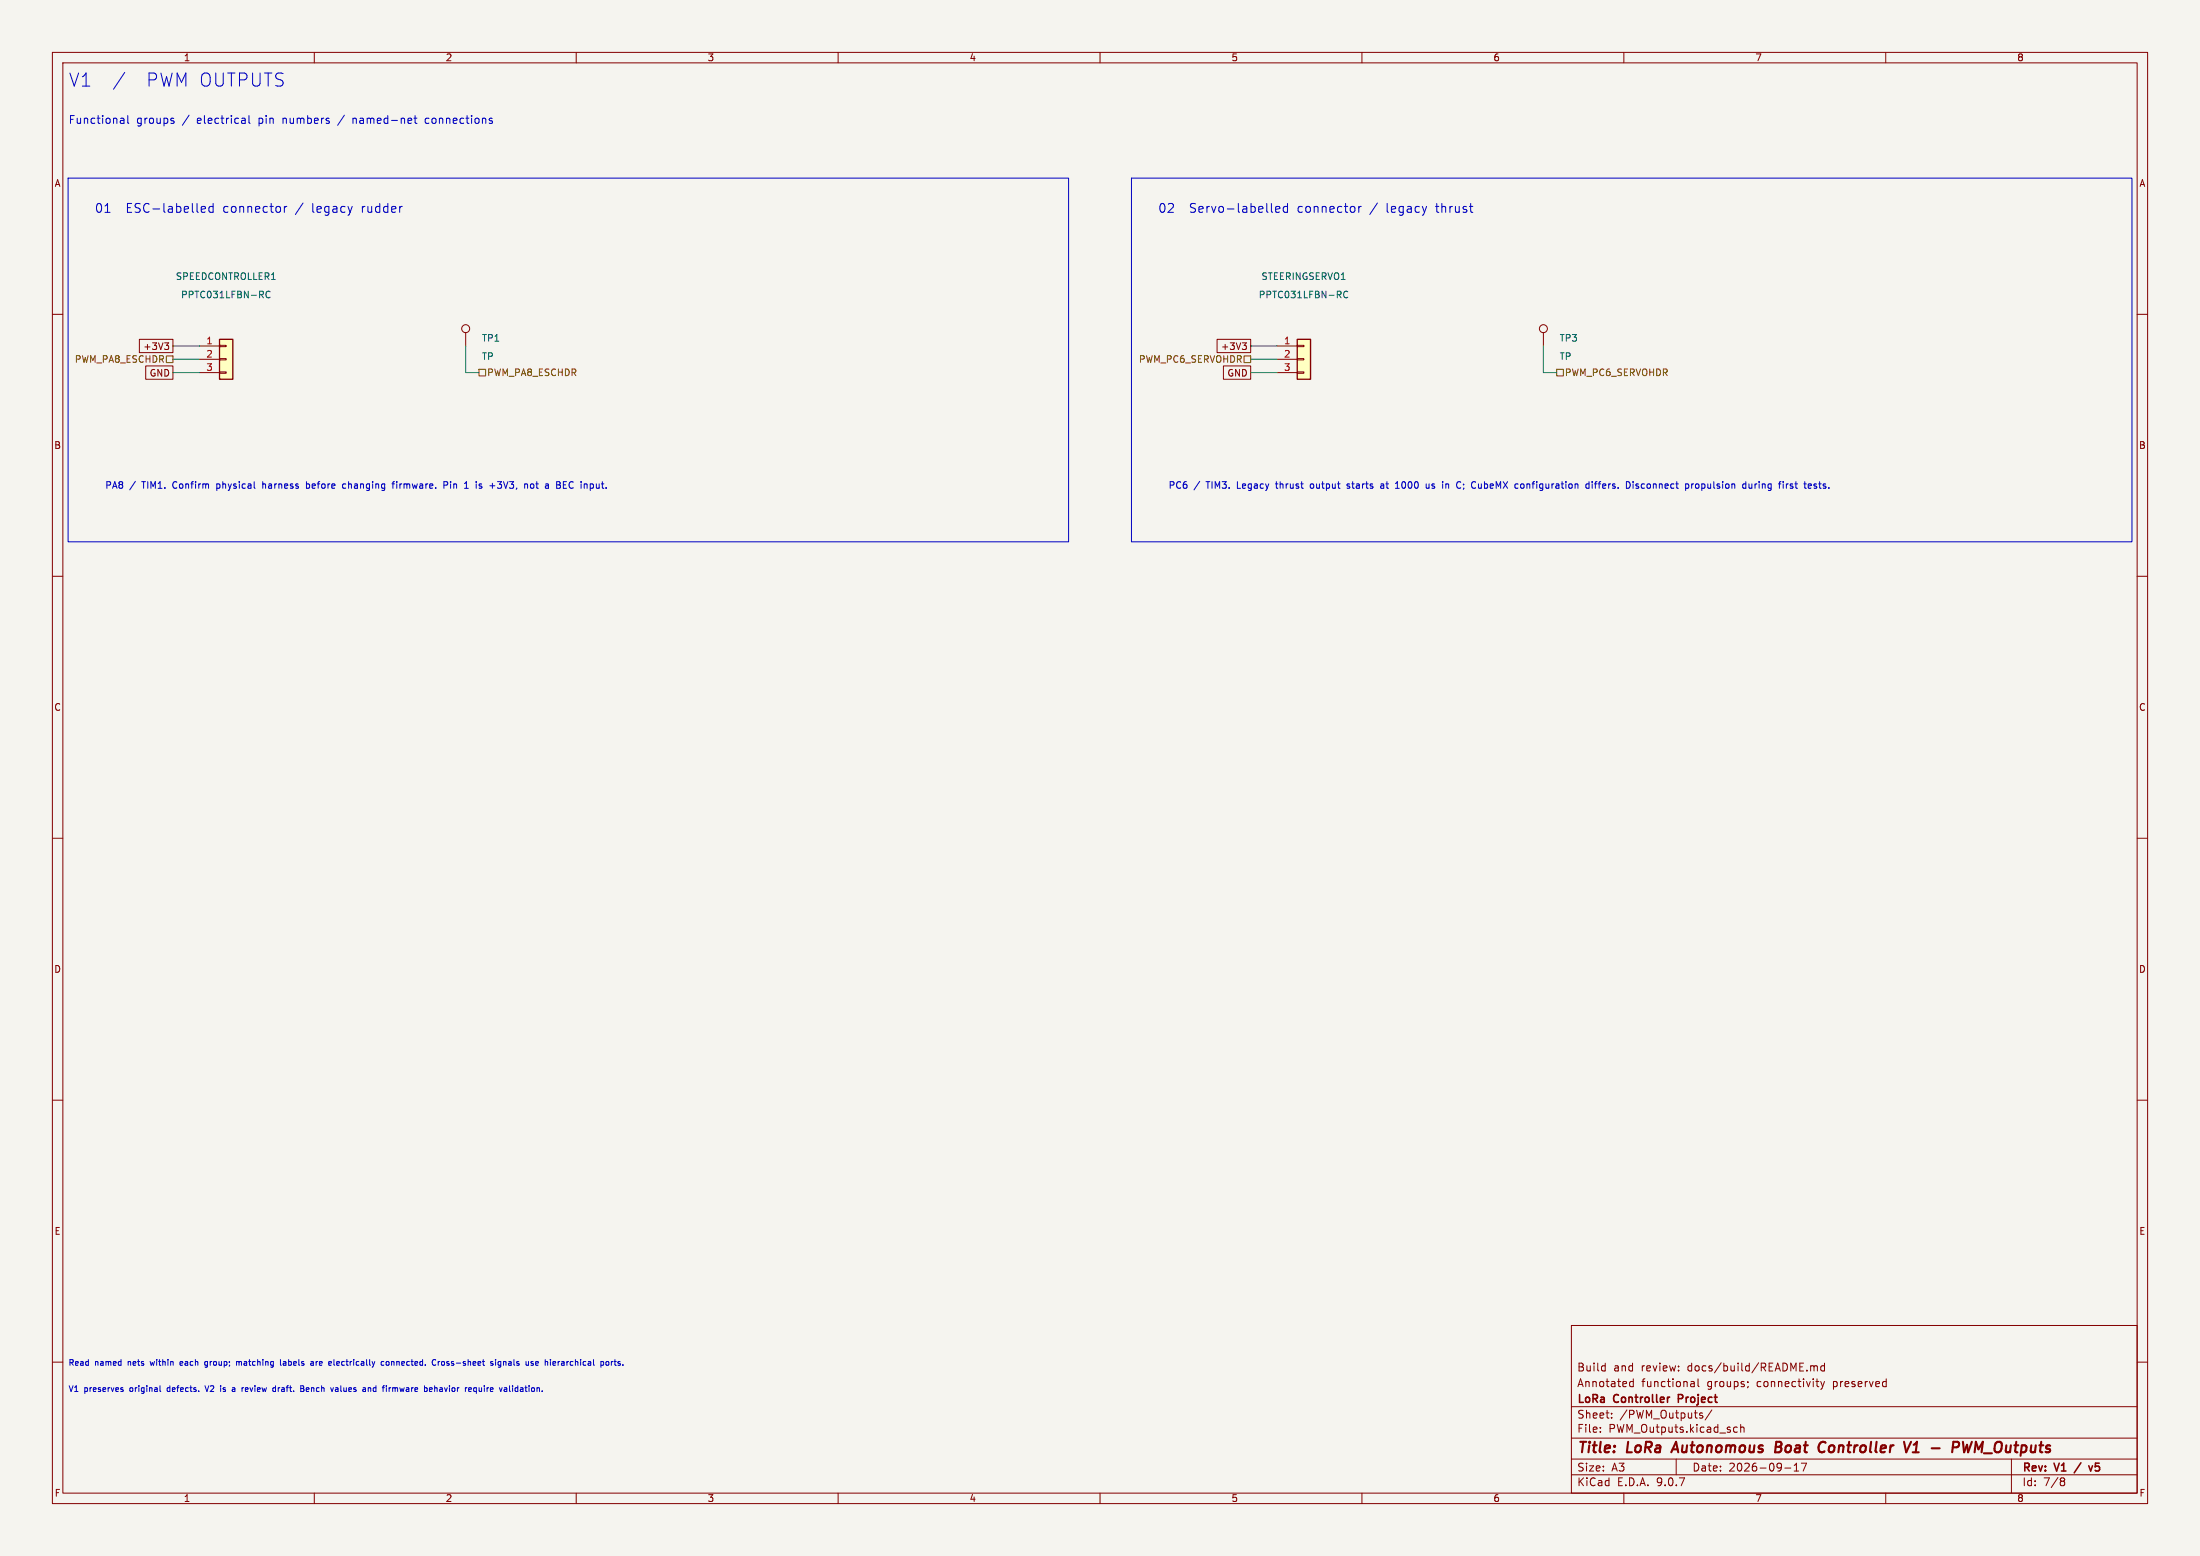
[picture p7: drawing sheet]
<svg xmlns="http://www.w3.org/2000/svg" width="420mm" height="297mm" viewBox="0 0 420 297" stroke-linecap="round" stroke-linejoin="round" font-family="sans-serif">
<path d="M0 0h420v297h-420z" fill="#f5f4ef" stroke="#f5f4ef" stroke-width=".19"/>
<g fill="none" stroke="#840000" stroke-width=".19">
<path d="M10 10h400v277h-400zM12 12h396v273h-396zM60 10v2M110 10v2M160 10v2M210 10v2M260 10v2M310 10v2M360 10v2M10 60h2M408 60h2M10 110h2"/>
<path d="M408 110h2M10 160h2M408 160h2M10 210h2M408 210h2M300 253h108v32h-108zM10 260h2M300 278.5h108M300 274.5h108M300 268.5h108M305.5 273.2v.2M305.5 272.5v.1"/>
<path d="M306 260.7l.4 .1M306.4 260.2v1.5M306.4 261.6l-.4 .1M307.7 270.5v.2M307.7 269.8v.1M311.1 264.4l.3 .3 .4-.1M311.8 263.2v1.5M311.8 263.8l-.4-.1-.3 .3M320 278.5v3M322.8 264.6h.6M322.8 263.8h.6v.9M323.4 264l-.6 .2"/>
<path d="M324.2 263.2v1.3l.2 .2M324.7 270.2l.3 .1 .1 .2-.2 .2h-.3M324.7 269.7l.3 .1M326.8 269.1l-1.3 1.9M331.1 273.3h.6M331.1 272.5h.6M332.3 272.5l.2-.1 .4 .1v.9M332.3 271.9v1.5M333.7 263.8v.1M333.7 264.6l-.1 .3M342.5 279.7l.4-.4v1.5M343.9 279.3h1l-.7 1.5"/>
<path d="M345.7 260.8l.4-.1 .2 .2M345.7 260.7v1M346.3 260.9l.2-.2 .4 .1v.9M346.3 260.9v.8M346.7 263.7h.5M347.1 264.7h.1M347.6 263.7l.3 1M347.9 264.7l-.3 .5M348.3 263.7l-.4 1M348.3 260.8l-.4-.1-.3 .3 .1 .6h.6M348.3 260.2v1.5M384 278.5v6.5"/>
<path d="M408 260h2M60 285v2M110 285v2M160 285v2M210 285v2M260 285v2M300 281.5h108M310 285v2M340.7 280.2h1.2M342.5 280.8h.9M360 285v2M393.6 282.1l.4 .1 .2 .2-.3 .3"/>
<path d="M393.6 282.7h.3M393.9 282.7l.2 .2 .1 .4-.2 .2-.4 .1"/>
</g>
<path d="M320.4 267h.6M321 266.2h-.6v1.5M397.3 279.2l-1.3 1.9M398.8 279.8l.3 1 .4-1" fill="none" stroke="#840000" stroke-width=".3"/>
<g fill="none" stroke="#840000" stroke-width=".4">
<path d="M320 275.2l-1 2M339 276.2h.7M339.7 276.2l.2 .1M339.8 275.2h-.7l-.2 2 .9-.1M339.9 276.1l-.2 .1M347.7 275.3a.67 .67 0 0 1 .8 .1M348.3 277l-.4 .2M364.8 275.2l-.9 2M365.1 277.2h1.2M365.3 275.8l.7-.6-.3 2M368.8 276.4h1.5M373.9 276.1a.51 .51 0 0 0-.2-.9h-.8l-.2 2"/>
<path d="M374.7 275.2l.3 2 .5-1.4 .2 1.4 .7-2"/>
</g>
<path d="M41.9 64.8h2.5v7.6h-2.5z" fill="#ffffc2"/>
<path d="M41.9 64.8h2.5v7.6h-2.5z" fill="none" stroke="#840000" stroke-width=".25"/>
<g fill="none" stroke="#840000" stroke-width=".19">
<path d="M38.1 66h3.8M38.1 68.6h3.8M38.1 71.1h3.8M41.9 65.9h1.3v.3h-1.3zM41.9 68.5h1.3v.2h-1.3zM41.9 71h1.3v.2h-1.3zM88.9 63.5v2.5"/>
<circle cx="88.9" cy="62.7" r=".76"/>
</g>
<path d="M51.6 55.7a.6 .6 0 0 0-.9 .4 .6 .6 0 0 0 .6 .7l.3-.1" fill="none" stroke="#006464" stroke-width=".19"/>
<path d="M247.6 64.8h2.6v7.6h-2.6z" fill="#ffffc2"/>
<path d="M247.6 64.8h2.6v7.6h-2.6z" fill="none" stroke="#840000" stroke-width=".25"/>
<g fill="none" stroke="#840000" stroke-width=".19">
<path d="M26.6 64.8h6.4v2.5h-6.4zM27.8 69.8h5.2v2.6h-5.2zM31.4 65.4h.8l-.4 .5M32 65.9l.2 .3v.3l-.2 .2M232.3 64.8h6.5v2.5h-6.5zM233.6 69.8h5.2v2.6h-5.2zM237.2 65.4h.7l-.4 .5M237.7 65.9l.2 .3v.3l-.2 .2M243.8 66h3.8M243.8 68.6h3.8M243.8 71.1h3.8M247.6 65.9h1.3v.3h-1.3z"/>
<path d="M247.6 68.5h1.3v.2h-1.3zM247.6 71h1.3v.2h-1.3zM294.6 63.5v2.5"/>
<circle cx="294.6" cy="62.7" r=".76"/>
</g>
<path d="M257.3 55.7a.6 .6 0 0 0-.8 .4 .6 .6 0 0 0 .6 .7l.2-.1" fill="none" stroke="#006464" stroke-width=".19"/>
<path d="M31.7 67.9h1.3v1.3h-1.3zM91.4 70.5h1.3v1.3h-1.3zM237.5 67.9h1.3v1.3h-1.3zM297.2 70.5h1.2v1.3h-1.2z" fill="none" stroke="#725600" stroke-width=".19"/>
<path d="M33 66h5.1M33 68.6h5.1M33 71.1h5.1M88.9 66v5.1h2.5M238.8 66h5M238.8 68.6h5M238.8 71.1h5M294.6 66v5.1h2.6" fill="none" stroke="#009600" stroke-width=".19"/>
<g fill="none" stroke="#0000c2" stroke-width=".19">
<path d="M23.8 13.8l-2.1 3.2M13 34h191v69.4h-191zM23.2 22.6h.3l.2 .2v.8M23.7 23.5l-.5 .1M23.7 22.9l-.5 .1M24.4 22.1v1.2l.2 .3M33 23.1l.2 .2-.2 .3M33 22.6h.2M38.5 39.5l.5-.1 .1 .1 .1 .3-.8 .2M40.7 39.5l-.5-.1-.3 .3v.5l.1 .3h.7M40.7 38.8v1.7M46.3 22.6h.3l.2 .2v.8"/>
<path d="M46.8 23.5l-.5 .1M46.8 22.9l-.5 .1M47.5 22.1v1.2l.2 .3M54.3 39.4v1.1M54.8 39.4l-.4 .1-.1 .2M67.4 22.6v1M67.5 22.6l-.1 .1M79 22.6h.6M79.2 22.1v1.2l.4 .3M81.5 22.6l-.3 .2v.5l.3 .3M93.8 23.1l.2 .2-.2 .3M93.8 22.6h.2"/>
<path d="M216 34h191v69.4h-191zM243.5 40l.8-.2v-.3l-.5-.1-.3 .2 .1 .9h.7M245.8 39.5l-.5-.1-.3 .3v.5l.1 .3h.7M245.8 38.8v1.7M259.4 39.4v1.1M259.9 39.4l-.3 .1-.2 .2M20 40.5h1M38.5 40.5h.6M242.8 40.5h.2M48.6 93.1l.1 .1M50.2 91.9v1.3M50.3 92.4l-.1 .1"/>
<path d="M58.5 91.9v1.3M58.5 93.1l.4 .1M58.9 92.4h-.4M66 92.4h-.4l-.2 .2 .1 .5h.5M74.8 92.4h.5M75.3 91.9l-.3 .2v1.1M84.7 92.6l.7-.1 .1-.1-.1-.3-.7-.2v1.3M88.7 93.2h.7M91.5 92.4h.4M91.5 92.7l.5 .3-.1 .1-.3 .1M95 91.9h.8M95 93.1h.1"/>
<path d="M100.7 92.4v.8M101.9 92.6l-.2-.2h-.3l-.1 .2 .1 .5 .3 .1 .2-.2M250.3 92.4l-.2 .2 .2 .5M257.1 93.1l.4 .1M257.5 92.4l-.4 .1 .1 .2 .3 .1M263.6 92.4h.5M264.2 92.7h-.5l-.1 .2 .1 .3 .5-.1M266.4 93.2h.7M266.6 92.1l.2-.2v1.3M272.3 92.4v.7l.3 .1 .2-.1M272.8 92.4v.8M276.1 92.4h.3l.2 .1"/>
<path d="M279.4 92.4v.1M279.5 93.2l-.2 .2M282.2 92.4v.6l.4 .2M290.4 92.4h.3l.3 .2M291 93l-.3 .2-.3-.1M303.4 92.4h-.4l-.3 .2 .2 .5h.5M303.4 91.9v1.3M304 91.9v.2M304 92.4v.8M304.4 92.4h.5M304.7 91.9l-.1 .2v1.1M311 92l.2 .5-.2 .6"/>
<path d="M311.8 91.9v.2M311.8 92.4v.8M312.3 93.1l.4 .1M312.7 92.4l-.4 .1 .1 .2 .3 .1M322.9 92.4v.8M323.3 92.4l-.4 .2M324.2 92.4h-.3l-.2 .2v.5l.2 .1 .3-.1M333.9 92.4l.1 .7 .3 .1 .1-.1M334.4 92.4v.8M335 92.4v.8M335.3 92.4l-.3 .2M341.4 92.4h-.3"/>
<path d="M342.2 92.4h-.3l-.1 .1v.2l.4 .1v.3h-.4M346.3 92.4h.5M346.3 92.7l.5 .1v.2l-.1 .2-.4-.1M347.2 92.4h.5M347.4 91.9v1.2M34.7 259.9l-.3 .1v.6h.3M39.5 259.9l-.4 .2v.4l.4 .1M45.2 260l.3-.1 .1 .1M45.2 259.9v.7M45.8 259.9l-.2 .1M53.5 259.5v1l.2 .1M54.4 259.9h-.3"/>
<path d="M59.4 259.9h.4v.7M60.3 259.9v.7M60.5 259.9l-.2 .2M63.8 259.5v1l.1 .1M73.3 259.9h-.3l-.2 .2 .1 .5h.4M73.8 259.9h.3l.2 .2v.3l-.2 .2-.4-.2zM82.7 259.6h.5M83.7 259.9v.7M84 259.9l-.3 .2M84.3 260v.5M94.1 259.9h-.3l-.1 .1v.2l.4 .1v.3h-.4M94.6 259.5v.1"/>
<path d="M94.6 259.9v.7M95.6 259.9h-.3l-.2 .2 .1 .5h.4M95.6 259.9v.9l-.2 .2-.3-.1M101.4 259.9h.4M102.7 259.9h-.3l-.1 .1v.6h.4M106.5 259.9v.7M106.7 259.9l-.2 .2M115.8 259.9h.2l.2 .2v.3l-.2 .2-.3-.2zM116.7 259.9v.7M117 259.9l-.3 .2M117.2 259.9h.5M117.4 259.5v1l.1 .1"/>
<path d="M23.2 265.2l.3 .1v.2l-.3 .1M23.2 264.9h.3M30.5 264.5v1l.2 .1M34.9 260.1l-.5 .1M39.1 260.9h.4M39.1 264.5l.4 1.1M44.5 264.9l.3 .1v.6M44.8 265.6h-.3M44.8 265.1l-.3 .1M45.6 260v.6M47.2 264.9l-.4 .1 .1 .6h.3M47.4 265.1l-.6 .1"/>
<path d="M52.3 264.9h.3M52.6 265.6h-.3M52.6 264.5v1.1M53.1 264.9v.7M53.2 264.9l-.1 .2M54.5 260.2l-.4 .1v.3h.4M57.4 264.5l.5 .1 .1 .2-.2 .2M57.4 265h.4M57.8 265l.2 .2v.3l-.6 .1M58.8 264.9l-.3 .1v.6h.3M59 265.1l-.5 .1M59.3 260.5l.2 .1h.3"/>
<path d="M59.8 260.1l-.5 .2M64.1 264.9h.4v.7M64.5 265.1l-.5 .2 .2 .3h.3M70.3 265l.4-.1 .1 .7M70.3 264.9v.7M74.5 264.9h.1M75 264.9v.7M75.1 264.9l-.1 .1M82 265.2l.5-.1v-.2h-.4l-.1 .1v.6h.5M83 264.5v1.1M83.2 260.5l-.5 .1M83.4 264.9l-.4 .1"/>
<path d="M90.9 264.9h-.3l-.2 .2 .1 .5h.4M90.9 264.9v1.1M97.3 264.5v1l.1 .1M97.9 264.5v.1M97.9 264.9v.7M101.4 260.2l.4 .1v.2l-.1 .1h-.3M102.8 260.1l-.5 .1"/>
</g>
<g font-size="3.5" fill="#0000c2">
<text x="13" y="16.7">V1</text>
<text x="27.6" y="16.7">PWM OUTPUTS</text>
</g>
<g font-size="2.8" fill="#840000">
<text x="301" y="277.9">Title:</text>
<text x="310.6" y="277.9">LoRa</text>
<text x="320.2" y="277.9">Autonomous</text>
<text x="340.5" y="277.9">Boat</text>
<text x="349.6" y="277.9">Controller</text>
<text x="372.7" y="277.9">-</text>
<text x="377.5" y="277.9">PWM_Outputs</text>
</g>
<g font-size="2.4" fill="#0000c2">
<text x="18" y="40.7">01</text>
<text x="24.1" y="40.7">ESC-labelled</text>
<text x="42.6" y="40.7">connector</text>
<text x="56.6" y="40.7">/</text>
<text x="59.8" y="40.7">legacy</text>
<text x="69.4" y="40.7">rudder</text>
<text x="221" y="40.7">02</text>
<text x="227.1" y="40.7">Servo-labelled</text>
<text x="247.7" y="40.7">connector</text>
<text x="261.7" y="40.7">/</text>
<text x="264.9" y="40.7">legacy</text>
<text x="274.5" y="40.7">thrust</text>
</g>
<g font-size="2.1" fill="#0000c2">
<text x="13" y="23.7">Functional</text>
<text x="26" y="23.7">groups</text>
<text x="34.9" y="23.7">/</text>
<text x="37.8" y="23.7">electrical</text>
<text x="49.6" y="23.7">pin</text>
<text x="54.4" y="23.7">numbers</text>
<text x="65.2" y="23.7">/</text>
<text x="68" y="23.7">named-net</text>
<text x="82" y="23.7">connections</text>
</g>
<g font-size="2.1" fill="#840000">
<text x="301" y="262">Build</text>
<text x="308" y="262">and</text>
<text x="313.4" y="262">review:</text>
<text x="322.3" y="262">docs/build/README.md</text>
<text x="301" y="268.2">LoRa</text>
<text x="301" y="265">Annotated</text>
<text x="308.2" y="268.2">Controller</text>
<text x="313.4" y="265">functional</text>
<text x="321" y="268.2">Project</text>
<text x="325.9" y="265">groups;</text>
<text x="335.5" y="265">connectivity</text>
<text x="350.2" y="265">preserved</text>
<text x="301" y="273.7">File:</text>
<text x="301" y="271">Sheet:</text>
<text x="307.1" y="273.7">PWM_Outputs.kicad_sch</text>
<text x="309.2" y="271">/PWM_Outputs/</text>
<text x="301" y="281.1">Size:</text>
<text x="307.6" y="281.1">A3</text>
<text x="323" y="281.1">Date:</text>
<text x="330" y="281.1">2026-09-17</text>
<text x="386" y="281.3">Rev:</text>
<text x="392.4" y="281.3">V1</text>
<text x="400.1" y="281.3">v5</text>
<text x="301" y="283.9">KiCad</text>
<text x="308.7" y="283.9">E.D.A.</text>
<text x="316.3" y="283.9">9.0.7</text>
<text x="386" y="283.9">Id:</text>
<text x="390.1" y="283.9">7/8</text>
</g>
<g font-size="1.8" fill="#840000">
<text x="35" y="11.9">1</text>
<text x="85" y="11.9">2</text>
<text x="135" y="11.9">3</text>
<text x="185" y="11.9">4</text>
<text x="235" y="11.9">5</text>
<text x="285" y="11.9">6</text>
<text x="335" y="11.9">7</text>
<text x="385" y="11.9">8</text>
<text x="10.3" y="35.9">A</text>
<text x="408.3" y="35.9">A</text>
<text x="27.3" y="67">+3V3</text>
<text x="233" y="67">+3V3</text>
<text x="28.5" y="72.1">GND</text>
<text x="234.2" y="72.1">GND</text>
<text x="10.3" y="85.9">B</text>
<text x="408.2" y="85.9">B</text>
<text x="10.3" y="135.9">C</text>
<text x="408.2" y="135.9">C</text>
<text x="10.3" y="185.9">D</text>
<text x="408.2" y="185.9">D</text>
<text x="10.3" y="235.9">E</text>
<text x="408.3" y="235.9">E</text>
<text x="10.3" y="285.9">F</text>
<text x="35" y="286.9">1</text>
<text x="85" y="286.9">2</text>
<text x="135" y="286.9">3</text>
<text x="185" y="286.9">4</text>
<text x="235" y="286.9">5</text>
<text x="285" y="286.9">6</text>
<text x="335" y="286.9">7</text>
<text x="385" y="286.9">8</text>
<text x="408.3" y="285.9">F</text>
</g>
<g font-size="1.8" fill="#006464">
<text x="33.5" y="53.6">SPEEDCONTROLLER1</text>
<text x="240.7" y="53.6">STEERINGSERVO1</text>
<text x="34.5" y="57.1">PPTC031LFBN-RC</text>
<text x="240.2" y="57.1">PPTC031LFBN-RC</text>
<text x="91.9" y="65.4">TP1</text>
<text x="297.6" y="65.4">TP3</text>
<text x="91.9" y="68.9">TP</text>
<text x="297.6" y="68.9">TP</text>
</g>
<g font-size="1.8" fill="#a90000">
<text x="39.3" y="65.8">1</text>
<text x="245" y="65.8">1</text>
<text x="39.3" y="68.3">2</text>
<text x="39.3" y="70.9">3</text>
<text x="245" y="68.3">2</text>
<text x="245" y="70.9">3</text>
</g>
<g font-size="1.8" fill="#725600">
<text x="14.2" y="69.4">PWM_PA8_ESCHDR</text>
<text x="92.9" y="72">PWM_PA8_ESCHDR</text>
<text x="217.3" y="69.4">PWM_PC6_SERVOHDR</text>
<text x="298.6" y="72">PWM_PC6_SERVOHDR</text>
</g>
<g font-size="1.8" fill="#0000c2">
<text x="20" y="93.4">PA8</text>
<text x="24.7" y="93.4">/</text>
<text x="27.2" y="93.4">TIM1.</text>
<text x="33.2" y="93.4">Confirm</text>
<text x="41.8" y="93.4">physical</text>
<text x="50.8" y="93.4">harness</text>
<text x="59.3" y="93.4">before</text>
<text x="66.5" y="93.4">changing</text>
<text x="76.2" y="93.4">firmware.</text>
<text x="86.2" y="93.4">Pin</text>
<text x="90.4" y="93.4">1</text>
<text x="92.7" y="93.4">is</text>
<text x="95.6" y="93.4">+3V3,</text>
<text x="102.4" y="93.4">not</text>
<text x="106.6" y="93.4">a</text>
<text x="108.9" y="93.4">BEC input.</text>
<text x="223" y="93.4">PC6</text>
<text x="227.9" y="93.4">/</text>
<text x="230.4" y="93.4">TIM3.</text>
<text x="236.4" y="93.4">Legacy</text>
<text x="244.1" y="93.4">thrust</text>
<text x="250.8" y="93.4">output</text>
<text x="258" y="93.4">starts</text>
<text x="264.6" y="93.4">at</text>
<text x="267.7" y="93.4">1000</text>
<text x="273.7" y="93.4">us</text>
<text x="277" y="93.4">in</text>
<text x="280" y="93.4">C;</text>
<text x="283" y="93.4">CubeMX</text>
<text x="291.5" y="93.4">configuration</text>
<text x="305.2" y="93.4">differs.</text>
<text x="313.1" y="93.4">Disconnect</text>
<text x="324.6" y="93.4">propulsion</text>
<text x="335.8" y="93.4">during</text>
<text x="343" y="93.4">first</text>
<text x="348" y="93.4">tests.</text>
</g>
<g font-size="1.5" fill="#0000c2">
<text x="13" y="260.7">Read</text>
<text x="18.1" y="260.7">named</text>
<text x="24.6" y="260.7">nets</text>
<text x="29.1" y="260.7">within</text>
<text x="35" y="260.7">each</text>
<text x="40" y="260.7">group;</text>
<text x="46.2" y="260.7">matching</text>
<text x="54.8" y="260.7">labels</text>
<text x="60.9" y="260.7">are</text>
<text x="64.6" y="260.7">electrically</text>
<text x="74.8" y="260.7">connected.</text>
<text x="84.8" y="260.7">Cross-sheet</text>
<text x="96.2" y="260.7">signals</text>
<text x="103.1" y="260.7">use</text>
<text x="107" y="260.7">hierarchical</text>
<text x="117.9" y="260.7">ports.</text>
<text x="13" y="265.7">V1</text>
<text x="16.1" y="265.7">preserves</text>
<text x="24.9" y="265.7">original</text>
<text x="32.3" y="265.7">defects.</text>
<text x="39.9" y="265.7">V2</text>
<text x="42.9" y="265.7">is</text>
<text x="45.4" y="265.7">a</text>
<text x="47.5" y="265.7">review</text>
<text x="53.7" y="265.7">draft.</text>
<text x="59.2" y="265.7">Bench</text>
<text x="65.2" y="265.7">values</text>
<text x="71.6" y="265.7">and</text>
<text x="75.6" y="265.7">firmware</text>
<text x="83.8" y="265.7">behavior</text>
<text x="91.8" y="265.7">require</text>
<text x="98.6" y="265.7">validation.</text>
</g>
</svg>
